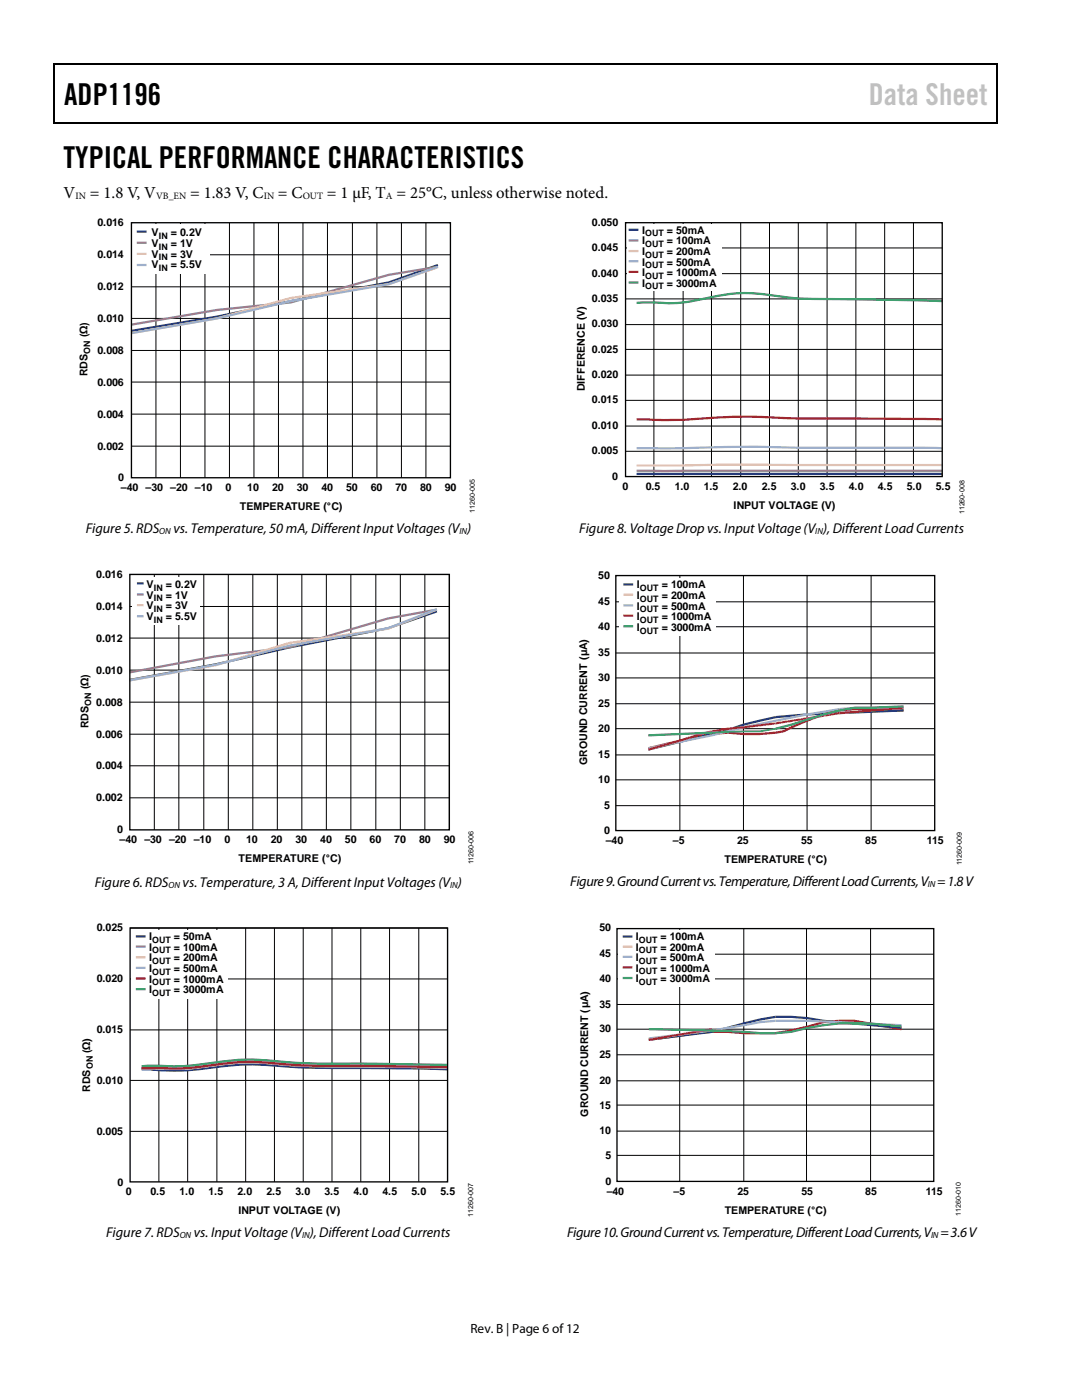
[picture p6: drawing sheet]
<svg xmlns="http://www.w3.org/2000/svg" width="216mm" height="279mm" viewBox="0 0 216 279" stroke-linecap="round" stroke-linejoin="round" font-family="sans-serif">
<path d="M10.7 12.7h.2v1h-.2zM10.7 12.7h.2v.3h-.2zM133.5 12.7h.2v.3h-.2zM198.9 12.7h.2v1h-.2zM198.9 12.7h.2v.3h-.2zM10.7 24.4h.2v.2h-.2zM133.2 24.4h.3v.2h-.3zM198.9 24.4h.2v.2h-.2z" fill="#000"/>
<path d="M10.8 13.7v10.7M10.9 12.8h122.6M133.7 12.8h65.2M199 13.7v10.7M10.9 24.5h188" fill="none" stroke="#000" stroke-width=".25"/>
<g fill="none" stroke="#000" stroke-width=".2">
<path d="M26.2 57.2h63.7M26.2 50.8h63.7M31.1 44.5v50.8M36 44.5v50.8M40.9 44.5v50.8M45.8 44.5v50.8M50.7 44.5v50.8M55.6 44.5v50.8M60.5 44.5v50.8M65.3 44.5v50.8M70.3 44.5v50.8M75.2 44.5v50.8"/>
<path d="M80.1 44.5v50.8M85 44.5v50.8M26.2 76.2h63.7M26.2 69.9h63.7M26.2 63.5h63.7M26.2 89h63.7M26.2 82.6h63.7"/>
</g>
<path d="M87.4 52.9l-9.8 3.5-19.5 3.7-14.8 3.1-17.1 2.8" fill="none" stroke="#253a79" stroke-width=".44"/>
<path d="M87.4 53.2l-9.8 1.6-19.5 5.6-14.8 1.5-17.1 2.9" fill="none" stroke="#8367ad" stroke-width=".44"/>
<path d="M87.4 53.3l-9.8 3.4-19.5 2.8-14.8 4-17.1 3" fill="none" stroke="#fcc29f" stroke-width=".44"/>
<path d="M87.4 53.2l-9.8 3.5-19.5 3.4-14.8 3.4-17.1 3" fill="none" stroke="#9eafcc" stroke-width=".44"/>
<path d="M26.4 44.7h15.5v10h-15.5z" fill="#fff"/>
<path d="M27.3 46.2h1.9M87.2 122l-9.8 3.4-19.7 3.8-14.6 3.4-17.2 3.1" fill="none" stroke="#253a79" stroke-width=".44"/>
<path d="M27.3 48.4h2M87.2 121.7l-9.8 1.7-19.7 5.8-14.6 1.8-17.2 3.2" fill="none" stroke="#8367ad" stroke-width=".44"/>
<path d="M27.3 50.7h2M87.2 121.7l-9.8 3.8-19.7 2.8-14.6 4.5-17.2 3" fill="none" stroke="#fcc29f" stroke-width=".44"/>
<path d="M27.3 52.9h2M87.2 121.6l-9.8 3.8-19.7 3.5-14.6 3.8-17.2 3.1" fill="none" stroke="#9eafcc" stroke-width=".44"/>
<path d="M26.2 44.5h63.7v50.8h-63.7z" fill="none" stroke="#000" stroke-width=".27"/>
<g fill="none" stroke="#000" stroke-width=".2">
<path d="M25.9 114.6h63.8v51M30.8 114.6v51M35.7 114.6v51M40.7 114.6v51M45.6 114.6v51M50.4 114.6v51M55.3 114.6v51M60.2 114.6v51M65.1 114.6v51M70 114.6v51M75 114.6v51M79.9 114.6v51"/>
<path d="M84.8 114.6v51M25.9 133.7h63.8M25.9 127.3h63.8M25.9 121h63.8M25.9 159.2h63.8M25.9 152.8h63.8M25.9 146.5h63.8M25.9 140.1h63.8"/>
</g>
<path d="M26.3 115.3h13.6v9.4h-13.6z" fill="#fff"/>
<path d="M27.3 116.4h1.4M28.3 213.4h1.1a57 57 0 0 0 15.2-.6 68.4 68.4 0 0 1 14.9 .2l29.8 .4" fill="none" stroke="#253a79" stroke-width=".44"/>
<path d="M27.3 118.6h1.4M89.3 213.1l-16.2-.2a191.7 191.7 0 0 1-22-.8 91.8 91.8 0 0 0-13.7 1.2l-9.1-.1" fill="none" stroke="#8367ad" stroke-width=".44"/>
<path d="M27.3 120.8h1.4M89.3 213.1l-16.2-.3a193.8 193.8 0 0 1-22-.8 87.2 87.2 0 0 0-12.8 1.2l-2.8 .1-7.2-.1" fill="none" stroke="#fcc29f" stroke-width=".44"/>
<path d="M27.3 123h1.4M89.3 213.1l-16.2-.3a187.4 187.4 0 0 1-22-.8 91.8 91.8 0 0 0-13.7 1.2l-2.7 .1-6.4-.2" fill="none" stroke="#9eafcc" stroke-width=".44"/>
<path d="M25.9 114.6h63.8v51h-63.8z" fill="none" stroke="#000" stroke-width=".27"/>
<g fill="none" stroke="#000" stroke-width=".2">
<path d="M26 185.2h63.3v50.7M26 195.4h63.3M31.7 185.2v50.7M37.4 185.2v50.7M43.3 185.2v50.7M49 185.2v50.7M54.8 185.2v50.7M60.5 185.2v50.7M66.2 185.2v50.7M72 185.2v50.7M77.7 185.2v50.7M83.6 185.2v50.7"/>
<path d="M26 205.5h63.3M26 215.6h63.3M26 225.8h63.3"/>
</g>
<path d="M89.3 213l-16.2-.3a177.3 177.3 0 0 1-22-.8 85.9 85.9 0 0 0-12.8 1.2l-2.8 .1-7.2-.1" fill="none" stroke="#db1f2b" stroke-width=".44"/>
<path d="M89.3 212.5l-16.2-.2a177.3 177.3 0 0 1-22-.8 85.9 85.9 0 0 0-12.8 1.1l-2.8 .2h-7.2" fill="none" stroke="#319b66" stroke-width=".44"/>
<path d="M26.2 185.6h19.3v13.7h-19.3z" fill-rule="evenodd" fill="#fff"/>
<path d="M127 94.6h61M27.1 186.9h2" fill="none" stroke="#253a79" stroke-width=".44"/>
<path d="M127 94h61M27.1 188.9h2" fill="none" stroke="#8367ad" stroke-width=".44"/>
<path d="M188 92.8l-40.2-.1-20.8 .2M27.1 191h2" fill="none" stroke="#fcc29f" stroke-width=".44"/>
<path d="M127 89.4l7.3 .1 5.7-.2a249.2 249.2 0 0 1 19.3 .1h28.7M27.1 193.2h2" fill="none" stroke="#9eafcc" stroke-width=".44"/>
<path d="M127 83.7h1.2a99.5 99.5 0 0 0 15.1-.4l6.6-.1 9.4 .3 28.7 .2M27.1 195.3h2" fill="none" stroke="#db1f2b" stroke-width=".44"/>
<path d="M188 60.1l-17.2-.4a109.9 109.9 0 0 1-17.8-.9 31.5 31.5 0 0 0-13 .9 27 27 0 0 1-9.5 .7h-3.5M27.1 197.4h2" fill="none" stroke="#319b66" stroke-width=".44"/>
<path d="M124.8 44.4h63.2v50.7h-63.2zM26 185.2h63.3v50.7h-63.3z" fill="none" stroke="#000" stroke-width=".27"/>
<g fill="none" stroke="#000" stroke-width=".2">
<path d="M124.8 59.7h63.2M124.8 49.5h63.2M124.8 54.6h63.2M130.5 44.4v50.7M136.3 44.4v50.7M142 44.4v50.7M147.8 44.4v50.7M153.5 44.4v50.7M159.3 44.4v50.7M165 44.4v50.7M170.8 44.4v50.7M176.5 44.4v50.7"/>
<path d="M182.3 44.4v50.7M124.8 69.7h63.2M124.8 74.9h63.2M124.8 79.9h63.2M124.8 64.8h63.2M124.8 85h63.2M124.8 90.1h63.2"/>
</g>
<path d="M125.1 44.7h18.9v13.4h-18.9z" fill-rule="evenodd" fill="#fff"/>
<path d="M125.4 45.9h2M180.3 141.8l-19.3 .8-6.2 .5-6.4 1.5-3.2 1.1-15.8 3.9" fill="none" stroke="#253a79" stroke-width=".44"/>
<path d="M125.4 48h2" fill="none" stroke="#8367ad" stroke-width=".44"/>
<path d="M125.4 50.1h2" fill="none" stroke="#fcc29f" stroke-width=".44"/>
<path d="M125.4 52.1h2M180.3 141.2h-9.7a144.8 144.8 0 0 0-15.8 2.6l-6.4 1.4-6.4 1.6-12.6 2.5" fill="none" stroke="#9eafcc" stroke-width=".44"/>
<path d="M125.4 54.3h2M180.3 141.8h-3.2a36.5 36.5 0 0 0-11.2 .2 67.7 67.7 0 0 0-9.6 4 36.1 36.1 0 0 1-11.1 .2l-3.2 .3-3.1 .5-9.5 2.3" fill="none" stroke="#db1f2b" stroke-width=".44"/>
<path d="M125.4 56.4h2" fill="none" stroke="#319b66" stroke-width=".44"/>
<g fill="none" stroke="#000" stroke-width=".2">
<path d="M135.7 114.9v50.9M148.4 114.9v50.9M161 114.9v50.9M173.8 114.9v50.9M122.9 135.3h63.6M122.9 130.3h63.6M122.9 125.1h63.6M122.9 120.1h63.6M122.9 155.6h63.6M122.9 150.7h63.6M122.9 145.4h63.6M122.9 140.4h63.6"/>
<path d="M122.9 160.8h63.6"/>
</g>
<path d="M180.3 141.2l-12.8 1.1a230.3 230.3 0 0 1-22.3 3.1l-3.2 .6-3.1 .8-9.5 2.8" fill="none" stroke="#f26822" stroke-width=".44"/>
<path d="M142 146.2l-12.6 .6M180.3 141l-9.7 .2a69.8 69.8 0 0 0-12.7 3.4l-3.1 .8" fill="none" stroke="#339967" stroke-width=".44"/>
<path d="M154.8 145.4l-3.2 .6-9.6 .2" fill="none" stroke="#339967" stroke-width=".36"/>
<path d="M123.6 115.4h19.2v11.5h-19.2z" fill="#fff"/>
<path d="M124.4 116.6h1.9M179.9 205.1l-15.6-1.4-3.1-.5a26.3 26.3 0 0 0-12.8 1.1l-6.3 1.6-12.6 1.6" fill="none" stroke="#253a79" stroke-width=".44"/>
<path d="M124.4 118.7h1.9" fill="none" stroke="#fcc29f" stroke-width=".44"/>
<path d="M124.4 120.8h1.9M179.9 204.6l-12.5-.6a111.4 111.4 0 0 0-15.7 0l-9.6 1.7-12.6 1.5" fill="none" stroke="#9eafcc" stroke-width=".44"/>
<path d="M124.4 122.9h1.9M179.9 205.4l-6.4-1.1a23.3 23.3 0 0 0-12.3 .6l-3.4 .8-3 .5h-6.4a39.2 39.2 0 0 0-12.8 .5l-6.1 .8" fill="none" stroke="#db1f2b" stroke-width=".44"/>
<path d="M124.4 125h1.9" fill="none" stroke="#319b66" stroke-width=".44"/>
<path d="M122.9 114.9h63.6v50.9h-63.6z" fill="none" stroke="#000" stroke-width=".27"/>
<g fill="none" stroke="#000" stroke-width=".2">
<path d="M123.1 190.4h63.2M123.1 195.4h63.2M135.6 185.3v50.5M148.4 185.3v50.5M160.9 185.3v50.5M173.7 185.3v50.5M123.1 210.5h63.2M123.1 205.4h63.2M123.1 215.7h63.2M123.1 200.5h63.2M123.1 225.7h63.2M123.1 220.5h63.2"/>
<path d="M123.1 230.6h63.2"/>
</g>
<path d="M142.1 205.4l-12.6 2.1" fill="none" stroke="#f26822" stroke-width=".44"/>
<path d="M179.9 204.9l-6.4-.6h-3a43.9 43.9 0 0 0-12.7 1.6l-3 .3h-3.1l-9.6-.5-12.6-.3" fill="none" stroke="#339967" stroke-width=".44"/>
<path d="M123.1 185.3h63.2v50.5h-63.2z" fill="none" stroke="#000" stroke-width=".26"/>
<path d="M123.4 185.7h19.2v11.2h-19.2z" fill="#fff"/>
<path d="M124.3 186.9h1.9" fill="none" stroke="#253a79" stroke-width=".44"/>
<path d="M124.3 188.9h1.9" fill="none" stroke="#fcc29f" stroke-width=".44"/>
<path d="M124.3 191h1.9" fill="none" stroke="#9eafcc" stroke-width=".44"/>
<path d="M124.3 193.1h1.9" fill="none" stroke="#db1f2b" stroke-width=".44"/>
<path d="M124.3 195.2h1.9" fill="none" stroke="#319b66" stroke-width=".44"/>
<g font-size="6">
<text x="12.8" y="20.9">ADP1196</text>
<text x="12.7" y="33.6">TYPICAL PERFORMANCE CHARACTERISTICS</text>
</g>
<text font-size="6" fill="#c1c1c1" x="173.4" y="20.9">Data Sheet</text>
<g font-size="3.3">
<text x="12.7" y="39.5">V</text>
<text x="17.9" y="39.5">= 1.8 V, V</text>
<text x="37.9" y="39.5">= 1.83 V, C</text>
<text x="55.5" y="39.5">= C</text>
<text x="65.2" y="39.5">= 1 µF, T = 25°C, unless otherwise noted.</text>
</g>
<g font-size="2.8">
<text x="17.1" y="106.5">Figure 5. RDS</text>
<text x="34.6" y="106.5">vs. Temperature, 50 mA, Different Input Voltages (V )</text>
<text x="115.6" y="106.5">Figure 8. Voltage Drop vs. Input Voltage (V ),DifferentLoadCurrents</text>
<text x="18.9" y="177">Figure 6. RDS</text>
<text x="36.4" y="177">vs. Temperature, 3 A, Different Input Voltages (V )</text>
<text x="113.8" y="176.9">Figure9. Ground Current vs. Temperature, Different Load Currents,V = 1.8 V</text>
<text x="21.2" y="246.9">Figure 7. RDS</text>
<text x="38.7" y="246.9">vs. Input Voltage (V ), Different Load Currents</text>
<text x="113.2" y="246.9">Figure10.Ground Current vs. Temperature,Different Load Currents,V = 3.6V</text>
</g>
<text font-size="2.7" x="93.9" y="266">Rev. B | Page 6 of12</text>
<g font-size="2.1">
<text x="19.5" y="45.1">0.016</text>
<text x="30.3" y="47.2">V</text>
<text x="34.1" y="47.2">= 0.2V</text>
<text x="118.1" y="45.1">0.050</text>
<text x="128.1" y="46.6">I</text>
<text x="133.1" y="46.6">= 50mA</text>
<text x="19.5" y="51.5">0.014</text>
<text x="30.3" y="49.3">V</text>
<text x="30.3" y="51.4">V</text>
<text x="30.3" y="53.5">V</text>
<text x="34.1" y="49.3">= 1V</text>
<text x="34.1" y="51.4">= 3V</text>
<text x="34.1" y="53.5">= 5.5V</text>
<text x="118.1" y="50.1">0.045</text>
<text x="128.1" y="48.7">I</text>
<text x="128.1" y="50.9">I</text>
<text x="128.1" y="53">I</text>
<text x="133.1" y="48.7">= 100mA</text>
<text x="133.1" y="50.9">= 200mA</text>
<text x="133.1" y="53">= 500mA</text>
<text x="19.5" y="57.8">0.012</text>
<text x="118.1" y="55.2">0.040</text>
<text x="128.1" y="57.2">I</text>
<text x="128.1" y="55.1">I</text>
<text x="133.1" y="55.1">= 1000mA</text>
<text x="133.1" y="57.2">= 3000mA</text>
<text x="19.5" y="64.2">0.010</text>
<text x="118.1" y="65.3">0.030</text>
<text x="118.1" y="60.3">0.035</text>
<text x="17.4" y="67.3" transform="rotate(-90 17.4 67.3)">(Ω)</text>
<text x="19.5" y="70.6">0.008</text>
<text x="118.1" y="70.4">0.025</text>
<text x="17.4" y="75.1" transform="rotate(-90 17.4 75.1)">RDS</text>
<text x="19.5" y="77">0.006</text>
<text x="118.1" y="75.5">0.020</text>
<text x="19.5" y="83.3">0.004</text>
<text x="116.7" y="78.1" transform="rotate(-90 116.7 78.1)">DIFFERENCE (V)</text>
<text x="118.1" y="80.5">0.015</text>
<text x="19.5" y="89.7">0.002</text>
<text x="118.1" y="85.6">0.010</text>
<text x="118.1" y="90.6">0.005</text>
<text x="122.1" y="95.7">0</text>
<text x="23.6" y="96.1">0</text>
<text x="24.1" y="98.1">–40 –30 –20 –10</text>
<text x="45" y="98.1">0</text>
<text x="47.8" y="101.9">TEMPERATURE (°C)</text>
<text x="49.4" y="98.1">10</text>
<text x="54.3" y="98.1">20</text>
<text x="59.2" y="98.1">30</text>
<text x="64.1" y="98.1">40</text>
<text x="69.1" y="98.1">50</text>
<text x="74" y="98.1">60</text>
<text x="78.9" y="98.1">70</text>
<text x="83.8" y="98.1">80</text>
<text x="88.8" y="98.1">90</text>
<text x="124.2" y="97.8">0</text>
<text x="128.9" y="97.8">0.5</text>
<text x="134.6" y="97.8">1.0</text>
<text x="140.4" y="97.8">1.5</text>
<text x="146.2" y="97.8">2.0</text>
<text x="146.4" y="101.6">INPUT VOLTAGE (V)</text>
<text x="152" y="97.8">2.5</text>
<text x="157.8" y="97.8">3.0</text>
<text x="163.6" y="97.8">3.5</text>
<text x="169.4" y="97.8">4.0</text>
<text x="175.2" y="97.8">4.5</text>
<text x="181" y="97.8">5.0</text>
<text x="186.7" y="97.8">5.5</text>
<text x="19.2" y="115.3">0.016</text>
<text x="29.3" y="117.3">V</text>
<text x="29.3" y="119.5">V</text>
<text x="33.1" y="117.3">= 0.2V</text>
<text x="33.1" y="119.5">= 1V</text>
<text x="119.4" y="115.5">50</text>
<text x="127.1" y="119.5">I</text>
<text x="127.1" y="117.4">I</text>
<text x="132" y="117.4">= 100mA</text>
<text x="132" y="119.5">= 200mA</text>
<text x="19.2" y="121.7">0.014</text>
<text x="29.3" y="121.6">V</text>
<text x="29.3" y="123.7">V</text>
<text x="33.1" y="123.7">= 5.5V</text>
<text x="33.1" y="121.6">= 3V</text>
<text x="119.4" y="125.7">40</text>
<text x="119.4" y="120.7">45</text>
<text x="127.1" y="125.9">I</text>
<text x="127.1" y="123.8">I</text>
<text x="127.1" y="121.6">I</text>
<text x="132" y="125.9">= 3000mA</text>
<text x="132" y="123.8">= 1000mA</text>
<text x="132" y="121.6">= 500mA</text>
<text x="19.2" y="128.1">0.012</text>
<text x="119.4" y="130.9">35</text>
<text x="17.7" y="137.6" transform="rotate(-90 17.7 137.6)">(Ω)</text>
<text x="19.2" y="134.4">0.010</text>
<text x="119.4" y="135.9">30</text>
<text x="19.2" y="140.8">0.008</text>
<text x="119.4" y="141.1">25</text>
<text x="17.7" y="145.3" transform="rotate(-90 17.7 145.3)">RDS</text>
<text x="19.2" y="147.2">0.006</text>
<text x="119.4" y="146.1">20</text>
<text x="19.2" y="153.6">0.004</text>
<text x="117.1" y="152.8" transform="rotate(-90 117.1 152.8)">GROUND CURRENT (µA)</text>
<text x="119.4" y="151.3">15</text>
<text x="19.2" y="159.9">0.002</text>
<text x="119.4" y="156.3">10</text>
<text x="120.6" y="161.5">5</text>
<text x="23.3" y="166.3">0</text>
<text x="120.6" y="166.5">0</text>
<text x="23.9" y="168.3">–40 –30 –20 –10</text>
<text x="44.8" y="168.3">0</text>
<text x="47.6" y="172.1">TEMPERATURE (°C)</text>
<text x="49.1" y="168.3">10</text>
<text x="54" y="168.3">20</text>
<text x="59" y="168.3">30</text>
<text x="63.9" y="168.3">40</text>
<text x="68.8" y="168.3">50</text>
<text x="73.8" y="168.3">60</text>
<text x="78.7" y="168.3">70</text>
<text x="83.6" y="168.3">80</text>
<text x="88.5" y="168.3">90</text>
<text x="120.9" y="168.5">–40</text>
<text x="134.3" y="168.5">–5</text>
<text x="144.6" y="172.3">TEMPERATURE (°C)</text>
<text x="147.1" y="168.5">25</text>
<text x="159.9" y="168.5">55</text>
<text x="172.7" y="168.5">85</text>
<text x="184.9" y="168.5">115</text>
<text x="19.3" y="185.8">0.025</text>
<text x="119.6" y="185.9">50</text>
<text x="29.8" y="189.7">I</text>
<text x="29.8" y="191.9">I</text>
<text x="29.8" y="187.6">I</text>
<text x="34.7" y="187.6">= 50mA</text>
<text x="34.7" y="189.7">= 100mA</text>
<text x="34.7" y="191.9">= 200mA</text>
<text x="119.6" y="191.1">45</text>
<text x="126.9" y="189.7">I</text>
<text x="126.9" y="191.8">I</text>
<text x="126.9" y="187.6">I</text>
<text x="131.8" y="187.6">= 100mA</text>
<text x="131.8" y="189.7">= 200mA</text>
<text x="131.8" y="191.8">= 500mA</text>
<text x="19.3" y="196">0.020</text>
<text x="29.8" y="194">I</text>
<text x="29.8" y="196.1">I</text>
<text x="34.7" y="194">= 500mA</text>
<text x="34.7" y="196.1">= 1000mA</text>
<text x="119.6" y="196">40</text>
<text x="126.9" y="194">I</text>
<text x="126.9" y="196.1">I</text>
<text x="131.8" y="194">= 1000mA</text>
<text x="131.8" y="196.1">= 3000mA</text>
<text x="29.8" y="198.2">I</text>
<text x="34.7" y="198.2">= 3000mA</text>
<text x="119.6" y="201.1">35</text>
<text x="19.3" y="206.1">0.015</text>
<text x="119.6" y="206">30</text>
<text x="18" y="210.2" transform="rotate(-90 18 210.2)">(Ω)</text>
<text x="119.6" y="211.2">25</text>
<text x="18" y="217.9" transform="rotate(-90 18 217.9)">RDS</text>
<text x="19.3" y="216.3">0.010</text>
<text x="119.6" y="221.2">15</text>
<text x="119.6" y="216.4">20</text>
<text x="19.3" y="226.4">0.005</text>
<text x="117.4" y="222.8" transform="rotate(-90 117.4 222.8)">GROUND CURRENT (µA)</text>
<text x="119.6" y="226.4">10</text>
<text x="120.8" y="231.3">5</text>
<text x="23.4" y="236.6">0</text>
<text x="25.1" y="238.6">0</text>
<text x="30" y="238.6">0.5</text>
<text x="35.8" y="238.6">1.0</text>
<text x="41.6" y="238.6">1.5</text>
<text x="47.4" y="238.6">2.0</text>
<text x="53.2" y="238.6">2.5</text>
<text x="59" y="238.6">3.0</text>
<text x="64.8" y="238.6">3.5</text>
<text x="70.5" y="238.6">4.0</text>
<text x="76.3" y="238.6">4.5</text>
<text x="82.1" y="238.6">5.0</text>
<text x="87.9" y="238.6">5.5</text>
<text x="120.8" y="236.5">0</text>
<text x="121.1" y="238.4">–40</text>
<text x="134.4" y="238.4">–5</text>
<text x="147.2" y="238.4">25</text>
<text x="159.9" y="238.4">55</text>
<text x="172.7" y="238.4">85</text>
<text x="184.7" y="238.4">115</text>
<text x="47.6" y="242.4">INPUT VOLTAGE (V)</text>
<text x="144.6" y="242.2">TEMPERATURE (°C)</text>
</g>
<g font-size="1.9">
<text x="15.1" y="39.7">IN</text>
<text x="31.2" y="39.7">VB_EN</text>
<text x="52.6" y="39.7">IN</text>
<text x="60.4" y="39.7">OUT</text>
<text x="77" y="39.7">A</text>
</g>
<g font-size="1.8">
<text x="31.7" y="47.7">IN</text>
<text x="128.7" y="47.2">OUT</text>
<text x="31.7" y="49.8">IN</text>
<text x="31.7" y="51.9">IN</text>
<text x="128.7" y="51.4">OUT</text>
<text x="128.7" y="53.5">OUT</text>
<text x="128.7" y="49.3">OUT</text>
<text x="31.7" y="54.1">IN</text>
<text x="128.7" y="55.6">OUT</text>
<text x="128.7" y="57.8">OUT</text>
<text x="18" y="70.6" transform="rotate(-90 18 70.6)">ON</text>
<text x="31.8" y="106.6">ON</text>
<text x="91.7" y="106.6">IN</text>
<text x="162.7" y="106.6">IN</text>
<text x="30.7" y="120">IN</text>
<text x="30.7" y="117.9">IN</text>
<text x="127.7" y="117.9">OUT</text>
<text x="30.7" y="122.1">IN</text>
<text x="30.7" y="124.2">IN</text>
<text x="127.7" y="122.2">OUT</text>
<text x="127.7" y="124.3">OUT</text>
<text x="127.7" y="120">OUT</text>
<text x="127.7" y="126.4">OUT</text>
<text x="18.2" y="140.8" transform="rotate(-90 18.2 140.8)">ON</text>
<text x="33.6" y="177.1">ON</text>
<text x="89.8" y="177.1">IN</text>
<text x="185.2" y="177">IN</text>
<text x="30.4" y="188.1">OUT</text>
<text x="30.4" y="190.3">OUT</text>
<text x="127.5" y="188.1">OUT</text>
<text x="127.5" y="190.3">OUT</text>
<text x="30.4" y="192.4">OUT</text>
<text x="30.4" y="194.5">OUT</text>
<text x="30.4" y="196.6">OUT</text>
<text x="127.5" y="192.4">OUT</text>
<text x="127.5" y="194.5">OUT</text>
<text x="127.5" y="196.6">OUT</text>
<text x="30.4" y="198.8">OUT</text>
<text x="18.5" y="213.4" transform="rotate(-90 18.5 213.4)">ON</text>
<text x="35.9" y="247.1">ON</text>
<text x="60.3" y="247.1">IN</text>
<text x="185.8" y="247.1">IN</text>
</g>
<g font-size="1.4">
<text x="94.7" y="102.3" transform="rotate(-90 94.7 102.3)">11260-005</text>
<text x="192.4" y="102.6" transform="rotate(-90 192.4 102.6)">11260-008</text>
<text x="94.5" y="172.5" transform="rotate(-90 94.5 172.5)">11260-006</text>
<text x="191.9" y="172.7" transform="rotate(-90 191.9 172.7)">11260-009</text>
<text x="94.4" y="242.8" transform="rotate(-90 94.4 242.8)">11260-007</text>
<text x="191.7" y="242.6" transform="rotate(-90 191.7 242.6)">11260-010</text>
</g>
</svg>
